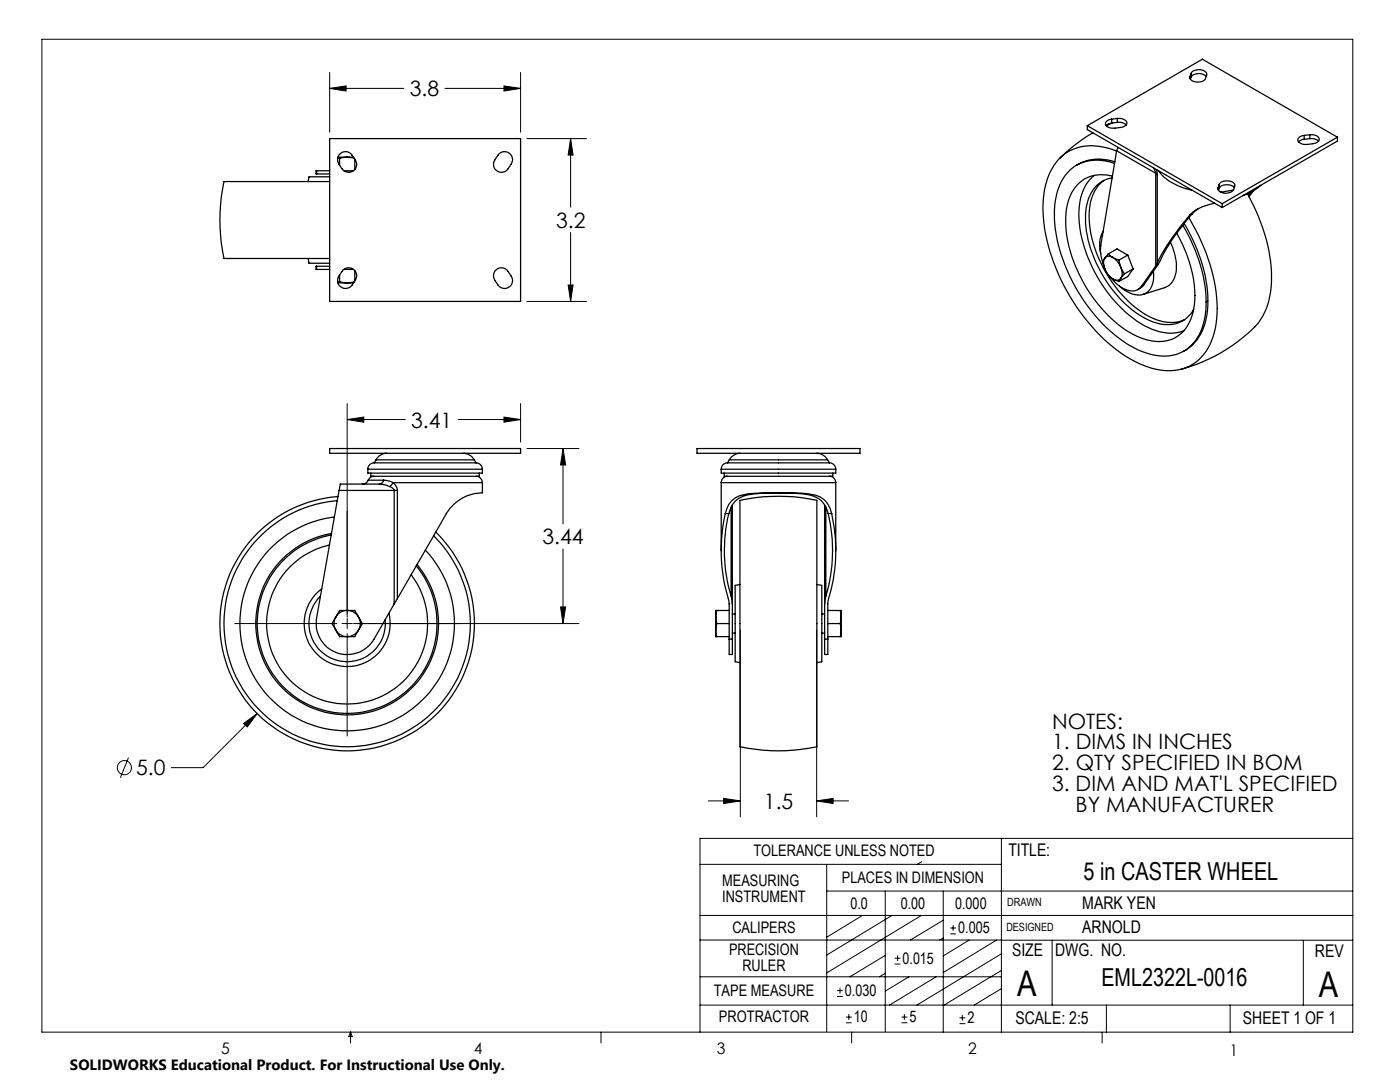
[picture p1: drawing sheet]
<svg xmlns="http://www.w3.org/2000/svg" width="279mm" height="216mm" viewBox="0 0 279 216" stroke-linecap="round" stroke-linejoin="round" font-family="sans-serif">
<g fill="none" stroke="#000" stroke-width=".2">
<path d="M8.4 7.8h261.6v198.2h-261.6zM65.8 17.6l3.3-.5v1.1zM65.8 14.5v11.9M65.8 17.6h14.8M88.8 17.6h15.1M100.6 17.1l3.3 .5-3.3 .6zM103.9 14.5v11.9M105.2 27.7h11.9M113.9 27.7l.5 3.2h-1zM113.9 27.7v13.6M113.4 56.9h1l-.5 3.2zM113.9 46.4v13.7"/>
<path d="M105.2 60.1h11.9M69.3 83.7l3.3-.5v1zM69.3 80.5v42.7M69.3 83.7h11.6M91.4 83.7h12.5M100.6 83.2l3.3 .5-3.3 .5zM103.9 80.5v7.7M105.2 89.5h10.3M112.4 89.5l.5 3.3h-1zM112.4 89.5v15M112.4 109.5v14.9M46.8 124.4h20.4"/>
<path d="M68.3 124.4h2M69.3 123.4v2M69.3 126.4v20.5M70.6 124.4h44.9M111.9 121.1h1l-.5 3.3zM147.7 125.7v37.3M163 125.7v37.3M25.6 151.2l-1.6 4M48.6 144.4l2.7-2-1.9 2.7zM51.3 142.4l-10.8 10.8h-6.3M141.4 159.8h6.3M144.4 159.3l3.3 .5-3.3 .5z"/>
<path d="M163 159.8l3.3-.5v1zM163 159.8h6.3M139.7 172.5h60.1M165 177.8h105M165 172.5v33.3M176.7 177.8v28M183.9 171.9l-.8 .6M188.2 177.8v28.2M199.8 167.3v38.7M270 167.3h-130.3v38.7M139.7 182.7h130.3M139.7 187.6h60.2"/>
<path d="M139.7 194.9h60.1M167 198.8h1.2M167 197.7h1.2M167.6 197.1v1.2M172.1 182.7l-7.1 4.3M176.7 194.2l-1.2 .7M176.7 190.6l-7.1 4.3M178 182.7l-13 7.9M178.5 192.4h1.2M178.5 191.2h1.2M179.1 190.6v1.2M181.4 194.9l-4.7 2.9"/>
<path d="M183.9 182.7l-18.9 11.4M186.8 194.9l-9.3 5.7M188.2 183.6l-6.5 4M188.2 187.2l-.7 .4M189.7 186.3h1.1M189.7 185.2h1.1M190.2 184.6v1.1M193.4 187.6l-5.2 3.1M198.9 187.6l-10.7 6.5M199.8 187.6h70.2M199.8 197.3l-5.4 3.3M199.8 193.6l-11.6 7.1"/>
<path d="M199.8 190.3l-16.8 10.3M210 187.6v13M260.1 187.6v13M70 206v2.1M70 206l.3 .8h-.7zM119.9 206v2.1M139.7 200.6h130.3M168.8 204.1h1.2M168.8 203h1.2M169.4 202.4v1.1M170 206v2.1M179.9 204.1h1.2"/>
<path d="M179.9 203h1.2M180.5 202.4v1.1M191.5 204.3h1.2M191.5 203.1h1.2M192.1 202.5v1.2M220 206v2.1M220.8 200.6v5.4M245.5 200.6v5.4"/>
<circle cx="24.8" cy="153.2" r="1.41"/>
</g>
<path d="M48.6 144.4l.8 .7 1.9-2.7zM112.4 89.5l.5 3.3h-1zM111.9 121.1h1l-.5 3.3zM100.6 83.2l3.3 .5-3.3 .5zM69.3 83.7l3.3-.5v1zM113.9 27.7l.5 3.2h-1zM113.4 56.9h1l-.5 3.2zM100.6 17.1l3.3 .5-3.3 .6zM65.8 17.6l3.3-.5v1.1zM163 159.8l3.3-.5v1zM144.4 159.3l3.3 .5-3.3 .5z" fill="#000"/>
<g fill="none" stroke="#000" stroke-width=".25">
<path d="M237.5 15.3v.4M237.7 14.6a2.01 2.01 0 0 1 3.1 0 1.63 1.63 0 0 1-2.3 1.7l-.7-.3-.3-.3v-.4M237.7 14.6l-.2 .7M237.7 14.6v.8M237.7 15.4l-.1 .4M240.7 15.2a2.1 2.1 0 0 0-3 .2M63.2 34.1h-.1v.6h.1M63.2 34.1v.6M63.2 34.7h2.6M63.2 34.1h2.6M65.8 36.2h-21.1a35.2 35.2 0 0 0 0 15.4h21.1M65.8 35.3h-4.1l-.2 .9"/>
<path d="M65.8 27.7h38.1v32.4h-38.1zM67.4 31.5l.4 .1M67.5 31.4h1.8M67.7 30.9a1.6 1.6 0 0 1 2.6 .1 2.16 2.16 0 0 1 .7 2.5 1.59 1.59 0 0 1-2.7 .2 2.17 2.17 0 0 1-.8-2.5zM67.8 31.6v1.3M68.7 34.1h1.9M69.3 31.4h1.3M69.3 31.4l1.4 .2M69.3 31.4l-1.5 .2M70.8 31.8v2M99.6 30.7a1.6 1.6 0 0 1 2.1-.1 1.6 1.6 0 0 1 .3 2.1 2.43 2.43 0 0 1-1.7 1.7 1.57 1.57 0 0 1-1.6-.7 1.57 1.57 0 0 1 0-1.8zM217 25.1l26.9 15.5"/>
<path d="M217 25.1l23-13.3 26.9 15.6M217 25.1v.8l26.9 15.5M218.1 26.5a33.2 33.2 0 0 0-6.6 5.1M218.4 35a8.9 8.9 0 0 0-3.1 6.9 27.4 27.4 0 0 0 7.9 19 16.8 16.8 0 0 0 9.6 5.5h2l1.5-.4M220.3 36a8.4 8.4 0 0 0-3 7.1 25.1 25.1 0 0 0 11.4 19.7 8.3 8.3 0 0 0 7.7 1M221.9 24.6l-.6 .1-.5 .3M221.9 23.8v.8M222 35.5a6 6 0 0 0-5 5 18.9 18.9 0 0 0 2.3 12.9 21.9 21.9 0 0 0 10.8 10.8 6.2 6.2 0 0 0 7.8-2l.3-.5M222 35.1a6.8 6.8 0 0 0-8.9 5.3 21.7 21.7 0 0 0 2.4 14.6 26.3 26.3 0 0 0 11.4 12.1 8.1 8.1 0 0 0 8.5-.3 9.6 9.6 0 0 0 3.1-7.9 26.8 26.8 0 0 0-3.7-12.4M222 24.5l-1.2 .6M222.4 32.6a8.7 8.7 0 0 0-8.9 1.4 11.7 11.7 0 0 0-3.1 8.8 33.3 33.3 0 0 0 8.8 20.9 20.6 20.6 0 0 0 12 7.3 7.8 7.8 0 0 0 8.7-5.6 21.7 21.7 0 0 0-1-14.4l-1.3-3.1-1.6-3M222.5 32.3a9 9 0 0 0-7.6 .6"/>
<path d="M222.8 30.2a10.7 10.7 0 0 0-9.9 .2 11.6 11.6 0 0 0-4.7 9.1 34.4 34.4 0 0 0 6 20.7 31.5 31.5 0 0 0 14 12.7 10.5 10.5 0 0 0 10.5-.7 11.8 11.8 0 0 0 4.1-8.7 34.3 34.3 0 0 0-5.6-20M222.8 30.1l-3.1 18.9-.1 1.1 .1 1.1 .5 1.6M222.8 30.1l7.8 4.5M223 23.6a1.52 1.52 0 0 1 1.9 1.1l-.4 .5a3.5 3.5 0 0 1-2.3 .4 1.19 1.19 0 0 1-1.6-1l.4-.5 .9-.3M223 24.4l1 .1 .8 .4M223 23.6l-1.1 .2M223 23.6v.8M223 24.4l-1.1 .2M223.1 29.4l-.3 .7M230.2 33.5l.4 1.1M230.6 34.6l.4 .3M230.6 34.6v18.5"/>
<path d="M230.9 33.9l.1 1M231 34.9v17.6M231.2 34.1a10.7 10.7 0 0 0 6.7 3.9M243.1 37.5v.3M243.3 36.8a2.05 2.05 0 0 1 3.1 0 1.84 1.84 0 0 1-1.2 1.7 1.84 1.84 0 0 1-2-.5l-.1-.5M243.3 36.8l-.2 .7M243.3 36.8v.8M243.3 37.6l-.1 .4M246.1 37.9l-2.5 .4M246.3 37.4a2.13 2.13 0 0 0-3 .2M249 38.7a33.6 33.6 0 0 1 4.7 18.6 12.7 12.7 0 0 1-5.5 9.9 32.5 32.5 0 0 1-12.4 6.5M249.7 38.3l-.5 .8"/>
<path d="M250.1 38.1l-.8 1.2M251.6 37l-1.8 1.2-1.8 .9M260.3 27.8l-.6 .1-.5 .4M260.3 27v.8M261.4 26.9a1.7 1.7 0 0 1 1.9 .8l-.1 .4-.6 .4-1.7 .3a1.7 1.7 0 0 1-1.9-.8l.1-.4 .3-.3 .9-.3M261.4 27.7h1l.7 .5M261.4 26.9l-1.1 .1M261.4 26.9v.8M261.4 27.7l-1.1 .1M266.9 27.4l-23 13.2M266.9 27.4v.8l-23 13.2M61.5 51.6l.2 .9h4.1"/>
<path d="M63.2 53.1h-.1v.7h.1M63.2 53.1v.7M63.2 53.1h2.6M63.2 53.8h2.6M67.5 56.4h1.8M67.8 56.2l1.5 .2M67.8 54.9v1.3M67.8 56.2l-.4 .2M68.5 53.9a1.6 1.6 0 0 1 2.1-.1 1.6 1.6 0 0 1 .3 2.1 2.43 2.43 0 0 1-1.7 1.6 1.57 1.57 0 0 1-1.6-.7 1.57 1.57 0 0 1 0-1.7zM68.7 53.8h1.9M69.3 56.4h1.3M70.7 56.2l-1.4 .2"/>
<path d="M70.8 54v2.1M98.8 54a1.6 1.6 0 0 1 2.6 .2 2.16 2.16 0 0 1 .7 2.5 1.59 1.59 0 0 1-2.7 .2 2.17 2.17 0 0 1-.8-2.6zM220.2 46.1a5.6 5.6 0 0 0-.5 4.5M220.5 53.7a4.3 4.3 0 0 0 1.6 2M220.5 51.5a2.44 2.44 0 0 0 0 2.2M220.5 51.5a1.26 1.26 0 0 0-.2 1.4l.2 .8M220.5 53.7v.1a3.6 3.6 0 0 0 1.6 1.9M221.2 50.7l.9 .7M221.2 50.7l-.7 .8M221.2 50.7l1.7-1 2.2 1.2M221.7 55.4a5.4 5.4 0 0 0 4.9 2.6l.7-.3 .5-.6M222.1 51.4a1.12 1.12 0 0 0-1.6 .1"/>
<path d="M222.1 51.4a4.1 4.1 0 0 1 1.6 2M222.1 51.4l1.2 .5M222.1 55.7l1.2 .5M223.3 51.9l.4 1.5M223.7 53.4l.7 1.2M223.7 55.5a1.16 1.16 0 0 1-1.6 .2M223.7 53.4a2.44 2.44 0 0 1 0 2.1M223.7 55.5l-.4 .7M224.4 54.6l-.7 .9M225.1 50.9l1 2.8M225.1 50.9l-1.8 1M226.1 53.7l-1 1.5-1.8 1"/>
<path d="M226.1 53.7l-1.7 .9M228.2 56.9l-1.1 .9M228.2 56.9l-.4 .2M230.2 54.1a4.3 4.3 0 0 1-1.7 4.5 4.8 4.8 0 0 1-5.1-1.5M230.6 53.1l-2.8 4M231 52.5l-.4 .6M233.6 48.3a9.4 9.4 0 0 1 .8 7.1l-.4 .8-1 .9-4.9 1.6M236.3 44.6a30 30 0 0 1 4.7 17.3 9.7 9.7 0 0 1-4.7 8.2M237.5 42.9a42.2 42.2 0 0 0-6.5 9.6M237.9 42.7a41 41 0 0 0-6.8 10.1l-2.9 4.1M237.9 42.7l-.4 .2M239.2 41.6l-1.3 1.1"/>
<path d="M242.4 40.5l-.1 .1a9.3 9.3 0 0 0-4.8 2.3M243.9 40.6v.8M65.8 89.5h38.1v1h-38.1zM67.3 99.9a24.6 24.6 0 0 0-21.4 32.2 24.6 24.6 0 0 0 36.4 13.2 24.6 24.6 0 0 0 4.2-38.4M67.5 99.1a25.4 25.4 0 0 0-22.4 33.2 25.4 25.4 0 0 0 37.6 13.7 25.4 25.4 0 0 0 4.3-39.8M67.7 97.9l-4.5 25.4a6.2 6.2 0 0 0 4 6.9 6.2 6.2 0 0 0 7.4-2.7l4.1-7M67.7 97.9h11M73.4 93.6v.8h22.9v-.8M73.4 93.6h22.9M73.5 95.8a1.24 1.24 0 0 1-1.2 .8M73.5 95.8h3.1M74 94.4v.6h21.6v-.6"/>
<path d="M74.7 95a1.25 1.25 0 0 0-1.2 .8M74.7 92.4a1.21 1.21 0 0 0-1.3 1.2M74.7 92.4h20.3M75 91.8h19.7M75 91.8l-.3 .6M75.7 96.6l1.2 .2 .9 .3M75.7 96.6h-7.8l-.2 1.3M76.6 95.8l1.1 .2 .8 .3M76.6 95.8a.92 .92 0 0 1-.9 .8M77.3 90.5a2.51 2.51 0 0 0-2.3 1.3M77.8 97.1l.6 .4 .3 .4M78.5 96.3a2.29 2.29 0 0 1 .8 1.6"/>
<path d="M78.5 96.3l-.7 .8M78.5 96.3h17.8M78.7 97.9h.6M78.7 97.9v22.6M79.3 97.9v21.6M92.4 90.5a2.62 2.62 0 0 1 2.3 1.3M94.7 91.8l.3 .6M95 95a1.26 1.26 0 0 1 1.3 1.3M95 92.4a1.26 1.26 0 0 1 1.3 1.2M96.2 98.4a8.6 8.6 0 0 0-7.7 5.1l-9.2 16M96.3 96.3v2.1M139.1 89.5h32.5v1h-32.5z"/>
<path d="M143.9 93.6v.8h22.9v-.8M143.9 96.3h22.9M143.9 93.6h22.9M143.9 96.3v13.6M144.5 94.4v.6h21.7v-.6M145.2 95a1.21 1.21 0 0 0-1.3 1.3M145.2 92.4a1.21 1.21 0 0 0-1.3 1.2M145.2 92.4h20.3M145.6 91.8h19.6M145.6 91.8l-.4 .6M147.7 99.8a35.9 35.9 0 0 1 15.3 .1v49.1a35.2 35.2 0 0 1-15.3 0zM147.8 90.5a2.62 2.62 0 0 0-2.2 1.3"/>
<path d="M162.9 90.5a2.62 2.62 0 0 1 2.3 1.3M165.2 91.8l.3 .6M165.5 95a1.26 1.26 0 0 1 1.3 1.3M165.5 92.4a1.26 1.26 0 0 1 1.3 1.2M166.8 96.3v13.6M64 119a7.6 7.6 0 0 0 2.7 12.6 7.6 7.6 0 0 0 10.2-8M64.2 117.5a8.6 8.6 0 0 0 2.1 15 8.6 8.6 0 0 0 11.3-10.1M65.8 108.7a16.1 16.1 0 0 0-11.6 21.4 16.1 16.1 0 0 0 22.9 8.4 16.1 16.1 0 0 0 5-23.8M66.1 106.8a17.9 17.9 0 0 0-13.7 23.8 17.9 17.9 0 0 0 25.8 9.4 17.9 17.9 0 0 0 4.9-27.1M66.2 106.4a18.2 18.2 0 0 0-14.1 24.2 18.2 18.2 0 0 0 26.3 9.6 18.2 18.2 0 0 0 4.8-27.6M66.7 103.2a21.4 21.4 0 0 0-17.7 28.2 21.4 21.4 0 0 0 31.3 11.4 21.4 21.4 0 0 0 4.6-33.1M79.3 119.5l-.6 1"/>
<path d="M144.7 102.5a34.3 34.3 0 0 0 .8 17.7v7.3M144.7 102.5a4.4 4.4 0 0 1 3.7-3.8 65.8 65.8 0 0 1 10.5-.3l1.7 .1a5.7 5.7 0 0 1 4.3 1.7l.8 1.3 .3 1M144.7 102.5h.8M145.5 102.5a4.8 4.8 0 0 1 4.9-3.9l2.3-.2a46.8 46.8 0 0 1 8.9 .4 4.5 4.5 0 0 1 3.7 3.7M145.5 102.5a30.9 30.9 0 0 0 .4 16.4M145.9 118.9l.3 1.6M145.9 101.2v17.7M146.2 100.8v26.7M147.7 116.6l-1 .2v15.2l1 .2M163 116.6l1 .2v15.2l-1 .2M164.6 100.8v26.7M164.8 118.9l-.2 1.6"/>
<path d="M164.8 101.2v17.7M165.3 102.5a31.9 31.9 0 0 1-.5 16.4M165.3 102.5h.7M166 102.5a33.8 33.8 0 0 1-.8 17.7v7.3M67 123.1a2.59 2.59 0 0 0 0 2.6M67 123.1l-.7 1.3 .7 1.3M67 125.7a2.62 2.62 0 0 0 2.3 1.3M67 125.7l.8 1.3h1.5M69.3 121.8a2.44 2.44 0 0 0-2.3 1.3M69.3 121.8h-1.5l-.8 1.3M69.3 121.8h1.5l.7 1.3M69.3 121.8a2.44 2.44 0 0 1 2.2 1.3"/>
<path d="M71.5 125.7a2.62 2.62 0 0 1-2.2 1.3M71.5 125.7l-.7 1.3h-1.5M71.5 123.1a2.59 2.59 0 0 1 0 2.6M71.5 123.1l.8 1.3-.8 1.3M142.8 125.7l.3 1.3M142.8 123.1l.3 1.3M142.8 123.1v2.6M142.8 125.7v1.3h.3M143.1 124.4l-.3 1.3M143.1 121.8l-.3 1.3M143.1 121.8h-.3v1.3M143.1 127h2.4"/>
<path d="M143.1 124.4h2.4M143.1 121.8h2.4M145.5 127.5v3.1h.7v-3.1M145.5 127.5h.7M146.2 122.5h.5M146.2 126.3h.5M164 122.5h.6M164 126.3h.6M164.6 127.5v3.1h.6v-3.1M164.6 127.5h.6M165.2 127h2.5M165.2 124.4h2.5"/>
<path d="M165.2 121.8h2.5M167.7 124.4l.2 1.3M167.7 121.8l.2 1.3M167.7 121.8h.2v1.3M167.9 125.7l-.2 1.3M167.9 123.1l-.2 1.3M167.9 123.1v2.6M167.9 125.7v1.3h-.2"/>
</g>
<g font-size="7.1">
<text x="203" y="198.7">A</text>
<text x="263.2" y="198.9">A</text>
</g>
<g font-size="4.9">
<text x="216.2" y="175.7">5 in CASTER WHEEL</text>
<text x="219.8" y="196.7">EML2322L-0016</text>
</g>
<g font-size="4.2">
<text x="81.8" y="19.2">3.8</text>
<text x="111" y="45.4">3.2</text>
<text x="82.1" y="85.3">3.41</text>
<text x="108.3" y="108.6">3.44</text>
<text x="210" y="145.4">NOTES:</text>
<text x="210" y="149.5">1. DIMS IN INCHES</text>
<text x="27.2" y="154.7">5.0</text>
<text x="210" y="153.7">2. QTY SPECIFIED IN BOM</text>
<text x="152.5" y="161.4">1.5</text>
<text x="210" y="157.8">3. DIM AND MAT'L SPECIFIED</text>
<text x="214.7" y="161.9">BY MANUFACTURER</text>
</g>
<g font-size="3.5">
<text x="201.2" y="170.7">TITLE:</text>
<text x="216" y="181.4">MARK YEN</text>
<text x="202" y="190.8">SIZE</text>
<text x="210.6" y="190.8">DWG. NO.</text>
<text x="216" y="186.2">ARNOLD</text>
<text x="262.4" y="190.9">REV</text>
<text x="202.7" y="204.4">SCALE: 2:5</text>
<text x="248.1" y="204.4">SHEET 1 OF 1</text>
</g>
<g font-size="3.2">
<text x="150.4" y="170.8">TOLERANCE UNLESS NOTED</text>
<text x="144.1" y="176.7">MEASURING</text>
<text x="144.1" y="179.9">INSTRUMENT</text>
<text x="168" y="176.2">PLACES IN DIMENSION</text>
<text x="169.7" y="181.4">0.0</text>
<text x="179.8" y="181.4">0.00</text>
<text x="190.6" y="181.4">0.000</text>
<text x="145.5" y="190.6">PRECISION</text>
<text x="146.2" y="186.2">CALIPERS</text>
<text x="191.2" y="186.2">0.005</text>
<text x="148.2" y="193.8">RULER</text>
<text x="180.1" y="192.3">0.015</text>
<text x="142.4" y="198.7">TAPE MEASURE</text>
<text x="168.6" y="198.7">0.030</text>
<text x="143.5" y="204">PROTRACTOR</text>
<text x="170.4" y="204">10</text>
<text x="181.5" y="204">5</text>
<text x="193.1" y="204.2">2</text>
<text x="44.2" y="210.4">5</text>
<text x="94.6" y="210.3">4</text>
<text x="143.1" y="210.4">3</text>
<text x="193.2" y="210.3">2</text>
<text x="245.4" y="210.6">1</text>
</g>
<text font-size="3" x="14" y="213.5">SOLIDWORKS Educational Product. For Instructional Use Only.</text>
<g font-size="2.3">
<text x="200.8" y="185.7">DESIGNED</text>
<text x="201" y="180.9">DRAWN</text>
</g>
</svg>
